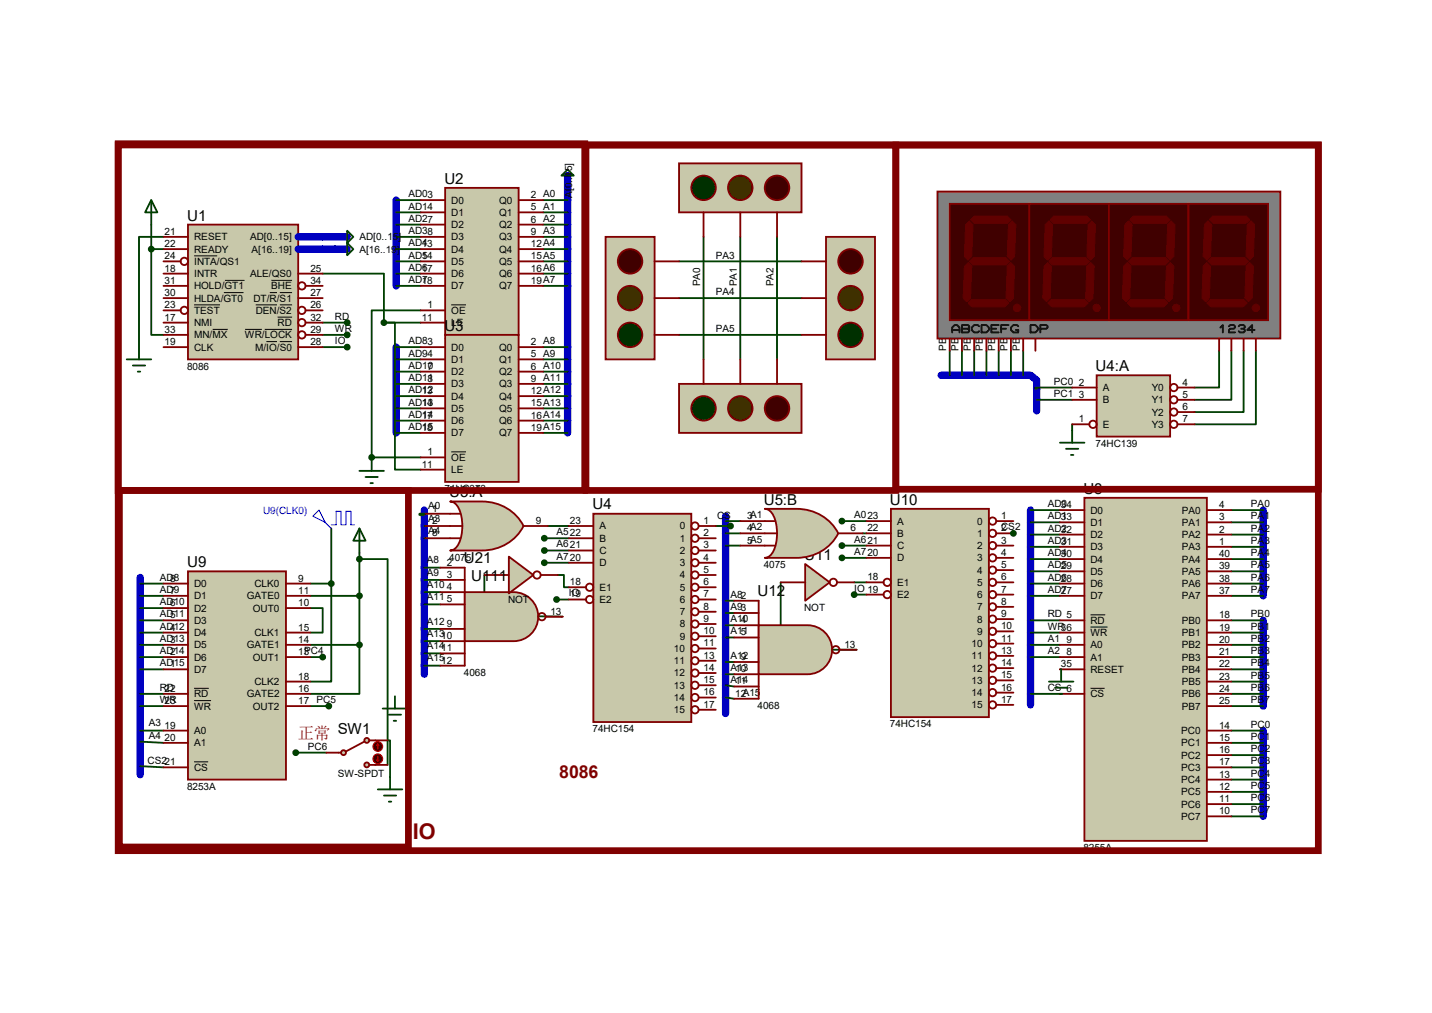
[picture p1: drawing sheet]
<svg xmlns="http://www.w3.org/2000/svg" width="297mm" height="210mm" viewBox="0 0 297 210" stroke-linecap="round" stroke-linejoin="round" font-family="sans-serif">
<g fill="none" stroke="#0000c0" stroke-width="1.5">
<path d="M117.7 38.9v50.8M66.9 51.6h2.6M66.9 49.1h2.6M82.2 41.5v17.8M82.2 72v17.7M195.2 77.8h18.5l1.3 1v6.4M29.1 119.7v40.9M88 105.7v34.1M150.5 107v40.9M213.7 105.7v40.4M262 105.7v17.8M262 128.6v17.8"/>
<path d="M262 151.5v17.7"/>
</g>
<g fill="none" stroke="#004000" stroke-width=".38">
<path d="M31.4 51.6v17.8h2.5M31.4 51.6h2.5M31.4 46.6v5M33.9 49.1h-5.1v22.9M66.9 56.7h12.7v10.2M82.2 51.6h5M82.2 59.3h5M82.2 41.5h5M82.2 44h5M82.2 46.6h5M82.2 49.1h5M82.2 54.2h5"/>
<path d="M82.2 56.7h5M112.6 51.6h5.1M112.6 59.3h5.1M112.6 41.5h5.1M112.6 44h5.1M112.6 46.6h5.1M112.6 49.1h5.1M112.6 54.2h5.1M112.6 56.7h5.1M140.8 54.2h25.4M145.9 49.1v25.4M153.5 49.1v25.4"/>
<path d="M161.2 49.1v25.4M66.9 72h5.1M66.9 66.9h5.1M66.9 69.4h5.1M79.6 66.9h2.3v30.5h5.3M79.6 66.9h7.6M82.2 72h5M82.2 74.5h5M82.2 77h5M82.2 79.6h5M87.2 64.3h-10.1v30.5M112.6 72h5.1"/>
<path d="M112.6 74.5h5.1M112.6 77h5.1M112.6 79.6h5.1M140.8 69.4h25.4M140.8 61.8h25.4M252.9 72.7v7.6h-5.1M255.4 72.7v10.2h-7.6M257.9 72.7v12.7h-10.1M260.5 72.7v15.3h-12.7M77.1 94.8v.3M77.1 94.8h10.1M82.2 89.7h5"/>
<path d="M82.2 82.1h5M82.2 84.7h5M82.2 87.2h5M112.6 89.7h5.1M112.6 82.1h5.1M112.6 84.7h5.1M112.6 87.2h5.1M222.4 88v1.2M112.9 116.7h5.1M112.9 114.1h5.1M112.9 111.6h5.1M113.7 109.1h4.3"/>
<path d="M174.6 113.1h5.1M174.6 115.7h5.1M255.4 105.7h6.6M255.4 118.4h6.6M255.4 115.9h6.6M255.4 113.4h6.6M255.4 110.8h6.6M255.4 108.3h6.6M115.4 124.3h2.6M161.9 120.7v14h15.8M177.2 120.7h2.5M177.2 123.3h2.5"/>
<path d="M219.8 138.8h.3M255.4 138.8h6.6M255.4 128.6h6.6M255.4 131.1h6.6M255.4 133.7h6.6M255.4 136.2h6.6M255.4 123.5h6.6M255.4 121h6.6M255.4 146.4h6.6M255.4 141.3h6.6M255.4 143.8h6.6M255.4 151.5h6.6"/>
<path d="M255.4 154h6.6M255.4 156.5h6.6M255.4 159.1h6.6M255.4 169.2h6.6M255.4 161.6h6.6M255.4 164.2h6.6M255.4 166.7h6.6"/>
</g>
<circle cx="210.2" cy="110.6" r=".19" fill="#004000"/>
<g fill="none" stroke="#004000" stroke-width=".38">
<path d="M197 72.7v5.1M199.5 72.7v5.1M202.1 72.7v5.1M204.6 72.7v5.1M207.1 72.7v5.1M209.7 72.7v5.1M212.2 72.7v5.1M215 82.9h7.4M222.4 80.3h-7.6v.3h.2M68.7 109.6v11.4M74.5 115.9h5.9v42.7M74.5 114.6v19.1"/>
<path d="M88 117.7h3.3M88 111.6h.3M88 109.1h.3M88.3 106.5h-1.3v.3h1M100.5 119.2v8.4l16.2 .2M115.7 119.2h1.3v2.6h1M148.5 109.1h3M150.5 110.6h3M150.5 108h3M150.5 113.1h3M174.6 108h5.1M178.9 110.6h.8"/>
<path d="M213.7 118.4h6.1M213.7 115.9h6.1M213.7 113.4h6.1M213.7 110.8h6.1M213.7 108.3h6.1M213.7 105.7h6.1M29.1 136.2h4.8M29.1 133.7h4.8M29.1 131.1h4.8M29.1 128.6h4.8M29.1 123.5h4.8M29.1 121h4.8"/>
<path d="M29.1 126.1h4.8M29.1 138.8h4.8M64.4 126.1h2.5v5h-2.5M64.4 136.2h2.5M64.4 133.7h10.1M64.4 123.5h10.1M64.4 121h4.3M68.7 121v20.3h-4.3M74.5 133.7v10.1h-10.1M88 138h3.3M88 135.5h3.3M88 132.9h3.3"/>
<path d="M88 130.4h3.3M88 125.3h3.3M88 122.8h3.3M88 120.2h3.3M150.5 139.8h1.8M150.5 137.2h1.8M150.5 132.2h1.8M150.5 129.6h1.8M150.5 127.1h1.8M150.5 124.5h1.8M213.7 136.2h6.1M213.7 133.7h6.1"/>
<path d="M213.7 131.1h6.1M213.7 128.6h6.1M213.7 123.5h6.1M213.7 121h6.1M29.1 143.8h4.8M29.1 146.4h4.8M29.1 151.5h4.8M29.1 153.8l4.8 .2M29.1 158.8l4.8 .3M61.3 156h6.4M64.4 146.4h3.8M80.4 153.5h.5v7.6"/>
<path d="M150.5 144.6l1.8 .3M150.5 142.1l1.8 .2M213.7 143.8h6.1"/>
</g>
<path d="M39 46.6h22.8v27.9h-22.8z" fill="#c8c8aa" stroke="#800000" stroke-width=".38"/>
<path d="M61.8 49.1h5.1M61.8 51.6h5.1M69.5 49.1h2.5M69.5 51.6h2.5" fill="none" stroke="#0000c0" stroke-width="1.5"/>
<g fill="none" stroke="#800000" stroke-width=".38">
<path d="M33.9 51.6h5.1M33.9 56.7h5.1M33.9 49.1h5.1M33.9 59.3h5.1M33.9 54.2h3.6M61.8 56.7h5.1M63.4 59.3h3.5M33.9 66.9h5.1M33.9 72h5.1M33.9 69.4h5.1M33.9 61.8h5.1M33.9 64.3h3.6"/>
<path d="M61.8 72h5.1M61.8 61.8h5.1M63.4 66.9h3.5M63.4 69.4h3.5M63.4 64.3h3.5"/>
<circle cx="38.2" cy="54.2" r=".76"/>
<circle cx="62.6" cy="59.3" r=".76"/>
<circle cx="38.2" cy="64.3" r=".76"/>
<circle cx="62.6" cy="66.9" r=".76"/>
<circle cx="62.6" cy="64.3" r=".76"/>
<circle cx="62.6" cy="69.4" r=".76"/>
</g>
<g fill="none" stroke="#000" stroke-width=".21">
<path d="M40.3 53h4.7M46.7 58.1h4M56.3 58.1h4.3M40.3 63.2h5.3M44.1 68.3h3.1M46.4 60.7h4.1M50.8 68.3h3.5M53 63.2h4.4M54.9 68.3h5.7M55.2 70.8h2.2M56 60.7h1.4M57.6 65.7h3"/>
<path d="M58 60.7h2.6M58 70.8h2.6M58 63.2h2.6"/>
</g>
<path d="M31.4 41.5l1.2 2.5h-2.5zM31.4 41.5v5.1M72 47.8l1.3 1.3-1.3 1.3zM72 50.4l1.3 1.2-1.3 1.3zM26.3 74.5h5.1M27.6 75.8h2.5M28.6 77h.5M28.8 72v2.5" fill="none" stroke="#004000" stroke-width=".38"/>
<circle cx="31.4" cy="51.6" r=".51" fill="#004000" stroke="#004000" stroke-width=".38"/>
<path d="M92.3 38.9h15.3v30.5h-15.3z" fill="#c8c8aa" stroke="#800000" stroke-width=".38"/>
<g fill="none" stroke="#800000" stroke-width=".38">
<path d="M87.2 41.5h5.1M87.2 44h5.1M87.2 46.6h5.1M87.2 49.1h5.1M87.2 51.6h5.1M87.2 54.2h5.1M87.2 56.7h5.1M87.2 59.3h5.1M107.6 41.5h5M107.6 44h5M107.6 46.6h5M107.6 49.1h5"/>
<path d="M107.6 51.6h5M107.6 54.2h5M107.6 56.7h5M107.6 59.3h5M87.2 64.3h5.1M87.2 66.9h5.1"/>
</g>
<path d="M93.6 63.2h3" fill="none" stroke="#000" stroke-width=".21"/>
<path d="M92.3 69.4h15.3v30.5h-15.3z" fill="#c8c8aa" stroke="#800000" stroke-width=".38"/>
<g fill="none" stroke="#800000" stroke-width=".38">
<path d="M87.2 72h5.1M87.2 74.5h5.1M87.2 77h5.1M87.2 79.6h5.1M107.6 72h5M107.6 74.5h5M107.6 77h5M107.6 79.6h5M87.2 82.1h5.1M87.2 84.7h5.1M87.2 87.2h5.1M87.2 89.7h5.1"/>
<path d="M87.2 94.8h5.1M87.2 97.4h5.1M107.6 82.1h5M107.6 84.7h5M107.6 87.2h5M107.6 89.7h5"/>
</g>
<path d="M93.6 93.7h3" fill="none" stroke="#000" stroke-width=".21"/>
<g fill="#004000" stroke="#004000" stroke-width=".38">
<circle cx="79.6" cy="66.9" r=".51"/>
<circle cx="77.1" cy="94.8" r=".51"/>
</g>
<path d="M117.7 35.1l1.3 1.3h-2.5zM74.5 97.6h5.1M75.8 98.9h2.6M77.1 95.1v2.5M76.8 100.2h.5" fill="none" stroke="#004000" stroke-width=".38"/>
<path d="M117.7 36.4v2.5" fill="none" stroke="#0000c0" stroke-width="1.5"/>
<path d="M123.1 106.5h20.3v43.2h-20.3z" fill="#c8c8aa" stroke="#800000" stroke-width=".38"/>
<g fill="none" stroke="#800000" stroke-width=".38">
<path d="M118 109.1h5.1M118 111.6h5.1M118 114.1h5.1M118 116.7h5.1M144.9 109.1h3.6M144.9 111.6h3.6M144.9 114.1h3.6M144.9 116.7h3.6M144.9 119.2h3.6M118 121.8h3.5M118 124.3h3.5M144.9 121.8h3.6"/>
<path d="M144.9 124.3h3.6M144.9 126.8h3.6M144.9 129.4h3.6M144.9 131.9h3.6M144.9 134.5h3.6M144.9 137h3.6M144.9 139.5h3.6M144.9 142.1h3.6M144.9 144.6h3.6M144.9 147.2h3.6"/>
<circle cx="144.1" cy="116.7" r=".76"/>
<circle cx="144.1" cy="111.6" r=".76"/>
<circle cx="144.1" cy="109.1" r=".76"/>
<circle cx="144.1" cy="119.2" r=".76"/>
<circle cx="144.1" cy="114.1" r=".76"/>
<circle cx="122.3" cy="121.8" r=".76"/>
<circle cx="122.3" cy="124.3" r=".76"/>
<circle cx="144.1" cy="121.8" r=".76"/>
<circle cx="144.1" cy="139.5" r=".76"/>
<circle cx="144.1" cy="126.8" r=".76"/>
<circle cx="144.1" cy="131.9" r=".76"/>
<circle cx="144.1" cy="134.5" r=".76"/>
<circle cx="144.1" cy="124.3" r=".76"/>
<circle cx="144.1" cy="129.4" r=".76"/>
<circle cx="144.1" cy="137" r=".76"/>
<circle cx="144.1" cy="144.6" r=".76"/>
<circle cx="144.1" cy="147.2" r=".76"/>
<circle cx="144.1" cy="142.1" r=".76"/>
</g>
<path d="M93.3 104h6.6a9.5 9.5 0 0 1 8.7 5.1 9.5 9.5 0 0 1-8.7 5h-6.6a2.51 2.51 0 0 0 2.2-2.2 9.1 9.1 0 0 0-.7-7.1l-.9-.7z" fill="#c8c8aa" stroke="#800000" stroke-width=".38"/>
<path d="M88.3 106.5h7.1M88.3 109.1h7.6M88.3 111.6h7.1M96.4 117.7v20.3M108.6 109.1h5.1" fill="none" stroke="#800000" stroke-width=".38"/>
<path d="M96.4 122.8h10.2a5.1 5.1 0 0 1 5 5 5.1 5.1 0 0 1-5 5.1h-10.2z" fill="#c8c8aa" stroke="#800000" stroke-width=".38"/>
<g fill="none" stroke="#800000" stroke-width=".38">
<path d="M91.3 117.7h5.1M91.3 120.2h5.1M91.3 122.8h5.1M91.3 125.3h5.1M91.3 130.4h5.1M91.3 132.9h5.1M91.3 135.5h5.1M91.3 138h5.1M113.2 127.8h3.5"/>
<circle cx="112.4" cy="127.8" r=".76"/>
</g>
<g fill="#004000" stroke="#004000" stroke-width=".38">
<circle cx="115.4" cy="124.3" r=".51"/>
<circle cx="112.9" cy="116.7" r=".51"/>
<circle cx="112.9" cy="114.1" r=".51"/>
<circle cx="112.9" cy="111.6" r=".51"/>
<circle cx="72" cy="66.9" r=".51"/>
<circle cx="72" cy="69.4" r=".51"/>
<circle cx="72" cy="72" r=".51"/>
</g>
<path d="M224.9 103.2h25.4v71.1h-25.4z" fill="#c8c8aa" stroke="#800000" stroke-width=".38"/>
<g fill="none" stroke="#800000" stroke-width=".38">
<path d="M219.8 105.7h5.1M219.8 108.3h5.1M219.8 110.8h5.1M219.8 113.4h5.1M219.8 115.9h5.1M219.8 118.4h5.1M250.3 105.7h5.1M250.3 108.3h5.1M250.3 110.8h5.1M250.3 113.4h5.1M250.3 115.9h5.1M250.3 118.4h5.1"/>
<path d="M219.8 121h5.1M219.8 123.5h5.1M219.8 128.6h5.1M219.8 131.1h5.1M219.8 133.7h5.1M219.8 136.2h5.1M219.8 138.8h5.1M250.3 121h5.1M250.3 123.5h5.1M250.3 128.6h5.1M250.3 131.1h5.1M250.3 133.7h5.1"/>
<path d="M250.3 136.2h5.1M250.3 138.8h5.1M219.8 143.8h5.1M250.3 143.8h5.1M250.3 141.3h5.1M250.3 146.4h5.1M250.3 151.5h5.1M250.3 154h5.1M250.3 156.5h5.1M250.3 159.1h5.1M250.3 161.6h5.1M250.3 164.2h5.1"/>
<path d="M250.3 166.7h5.1M250.3 169.2h5.1"/>
</g>
<path d="M226.2 127.5h3M226.2 130h3.5M226.2 142.7h2.9" fill="none" stroke="#000" stroke-width=".21"/>
<path d="M220.1 138.8v2.5M217.6 141.3h5M218.8 142.6h2.6M219.8 143.8h.5" fill="none" stroke="#004000" stroke-width=".38"/>
<path d="M171.3 49.1h10.2v25.4h-10.2z" fill="#c8c8aa" stroke="#800000" stroke-width=".38"/>
<circle cx="176.4" cy="54.2" r="2.54" fill="#400000" stroke="#800000" stroke-width=".38"/>
<circle cx="176.4" cy="69.4" r="2.54" fill="#003000" stroke="#800000" stroke-width=".38"/>
<circle cx="176.4" cy="61.8" r="2.54" fill="#403000" stroke="#800000" stroke-width=".38"/>
<path d="M166.2 54.2h5.1M166.2 61.8h5.1M166.2 69.4h5.1" fill="none" stroke="#800000" stroke-width=".38"/>
<path d="M125.6 49.1h10.2v25.4h-10.2z" fill="#c8c8aa" stroke="#800000" stroke-width=".38"/>
<circle cx="130.7" cy="54.2" r="2.54" fill="#400000" stroke="#800000" stroke-width=".38"/>
<circle cx="130.7" cy="69.4" r="2.54" fill="#003000" stroke="#800000" stroke-width=".38"/>
<circle cx="130.7" cy="61.8" r="2.54" fill="#403000" stroke="#800000" stroke-width=".38"/>
<path d="M135.8 54.2h5M135.8 61.8h5M135.8 69.4h5" fill="none" stroke="#800000" stroke-width=".38"/>
<path d="M140.8 33.9h25.4v10.1h-25.4z" fill="#c8c8aa" stroke="#800000" stroke-width=".38"/>
<circle cx="161.2" cy="38.9" r="2.54" fill="#400000" stroke="#800000" stroke-width=".38"/>
<circle cx="145.9" cy="38.9" r="2.54" fill="#003000" stroke="#800000" stroke-width=".38"/>
<circle cx="153.5" cy="38.9" r="2.54" fill="#403000" stroke="#800000" stroke-width=".38"/>
<path d="M145.9 44v5.1M153.5 44v5.1M161.2 44v5.1" fill="none" stroke="#800000" stroke-width=".38"/>
<path d="M140.8 79.6h25.4v10.1h-25.4z" fill="#c8c8aa" stroke="#800000" stroke-width=".38"/>
<circle cx="161.2" cy="84.7" r="2.54" fill="#400000" stroke="#800000" stroke-width=".38"/>
<circle cx="145.9" cy="84.7" r="2.54" fill="#003000" stroke="#800000" stroke-width=".38"/>
<circle cx="153.5" cy="84.7" r="2.54" fill="#403000" stroke="#800000" stroke-width=".38"/>
<path d="M145.9 74.5v5.1M153.5 74.5v5.1M161.2 74.5v5.1" fill="none" stroke="#800000" stroke-width=".38"/>
<path d="M194.4 39.7h71.2v30.5h-71.2z" fill="#808080" stroke="#800000" stroke-width=".38"/>
<path d="M197 42.2h16.5v24.2h-16.5z" fill="#400000" stroke="#800000" stroke-width=".38"/>
<g fill="#600000" stroke="#600000" stroke-width=".21">
<path d="M202.1 44.8h6.8l.8 .8-.8 .7h-6.8l-.8-.7z"/>
<path d="M209.9 45.8l.8 .8-.3 6.6-.7 .7-.8-.7 .3-6.6z"/>
<path d="M201.8 53.4h6.9l.7 .8-.7 .7h-6.9l-.8-.7z"/>
<path d="M200.3 46.6l.7-.8 .8 .8-.3 6.6-.7 .7-.8-.7z"/>
<path d="M208.9 55.2l.8-.8 .7 .8-.2 6.6-.8 .8-.7-.8z"/>
<path d="M200.8 62.8l.7-.7h6.9l.8 .7-.8 .8h-6.9z"/>
<path d="M200 55.2l.8-.8 .7 .8-.2 6.6-.8 .8-.7-.8z"/>
</g>
<path d="M213.5 42.2h16.5v24.2h-16.5z" fill="#400000" stroke="#800000" stroke-width=".38"/>
<g fill="#600000" stroke="#600000" stroke-width=".21">
<path d="M217.8 45.6l.8-.8h6.8l.8 .8-.8 .7h-6.8z"/>
<path d="M225.7 46.6l.7-.8 .8 .8-.3 6.6-.7 .7-.8-.7z"/>
<path d="M217.6 54.2l.7-.8h6.9l.7 .8-.7 .7h-6.9z"/>
<path d="M216.8 46.6l.8-.8 .7 .8-.2 6.6-.8 .7-.8-.7z"/>
<path d="M225.4 55.2l.8-.8 .7 .8-.2 6.6-.8 .8-.7-.8z"/>
<path d="M218.1 62.1h6.8l.8 .7-.8 .8h-6.8l-.8-.8z"/>
<path d="M216.5 55.2l.8-.8 .8 .8-.3 6.6-.8 .8-.7-.8z"/>
<circle cx="210.9" cy="63.8" r=".76"/>
<circle cx="227.5" cy="63.8" r=".76"/>
</g>
<path d="M230 42.2h16.5v24.2h-16.5z" fill="#400000" stroke="#800000" stroke-width=".38"/>
<g fill="#600000" stroke="#600000" stroke-width=".21">
<path d="M234.3 45.6l.8-.8h6.8l.8 .8-.8 .7h-6.8z"/>
<path d="M242.2 46.6l.8-.8 .7 .8-.2 6.6-.8 .7-.8-.7z"/>
<path d="M234.1 54.2l.7-.8h6.9l.7 .8-.7 .7h-6.9z"/>
<path d="M233.3 46.6l.8-.8 .7 .8-.2 6.6-.8 .7-.8-.7z"/>
<path d="M241.9 55.2l.8-.8 .8 .8-.3 6.6-.8 .8-.7-.8z"/>
<path d="M233.8 62.8l.8-.7h6.8l.8 .7-.8 .8h-6.8z"/>
<path d="M233 55.2l.8-.8 .8 .8-.3 6.6-.7 .8-.8-.8z"/>
<circle cx="244" cy="63.8" r=".76"/>
</g>
<path d="M246.5 42.2h16.5v24.2h-16.5z" fill="#400000" stroke="#800000" stroke-width=".38"/>
<g fill="#600000" stroke="#600000" stroke-width=".21">
<path d="M250.8 45.6l.8-.8h6.8l.8 .8-.8 .7h-6.8z"/>
<path d="M258.7 46.6l.8-.8 .7 .8-.2 6.6-.8 .7-.8-.7z"/>
<path d="M250.6 54.2l.7-.8h6.9l.8 .8-.8 .7h-6.9z"/>
<path d="M249.8 46.6l.8-.8 .7 .8-.2 6.6-.8 .7-.7-.7z"/>
<path d="M259.2 54.4l.8 .8-.3 6.6-.7 .8-.8-.8 .2-6.6z"/>
<path d="M251.1 62.1h6.8l.8 .7-.8 .8h-6.8l-.8-.8z"/>
<path d="M249.6 55.2l.7-.8 .8 .8-.3 6.6-.7 .8-.8-.8z"/>
<circle cx="260.5" cy="63.8" r=".76"/>
</g>
<g fill="none" stroke="#000" stroke-width=".38">
<path d="M197.5 68.9v-1l.5-.5h.5l.5 .5v1M197.5 68.4h1.5M199.5 67.4h1.3l.2 .2v.3l-.2 .3 .2 .2v.3l-.2 .2h-1.3zM199.5 68.2h1.3M203.1 67.6l-.3-.2h-.7l-.6 .5v.5l.6 .5h.7l.3-.2M203.6 67.4h1l.5 .5v.5l-.5 .5h-1zM205.6 68.2h1M207.1 67.4h-1.5v1.5h1.5M207.6 68.2h1.1M209.2 67.4h-1.6v1.5M211.2 67.6l-.3-.2h-.7l-.5 .5v.5l.5 .5h1v-.5h-.5M213.7 67.4h1.1l.5 .5v.5l-.5 .5h-1.1z"/>
<path d="M215.8 68.2h1.2l.3-.3v-.3l-.3-.2h-1.2v1.5M253.1 67.9l.5-.5v1.5M254.9 67.6l.2-.2h.8l.3 .2v.3l-.3 .3h-.8l-.2 .2v.5h1.3M256.9 67.6l.3-.2h.7l.3 .2v.3l-.3 .3 .3 .2v.3l-.3 .2h-.7l-.3-.2M257.4 68.2h.5M260.2 68.4h-1.5l1-1v1.5"/>
</g>
<path d="M197 70.2v2.5M199.5 70.2v2.5M202.1 70.2v2.5M204.6 70.2v2.5M207.1 70.2v2.5M209.7 70.2v2.5M212.2 70.2v2.5M214.8 70.2v2.5M252.9 70.2v2.5M255.4 70.2v2.5M257.9 70.2v2.5M260.5 70.2v2.5" fill="none" stroke="#800000" stroke-width=".38"/>
<path d="M227.5 77.8h15.2v12.7h-15.2z" fill="#c8c8aa" stroke="#800000" stroke-width=".38"/>
<g fill="none" stroke="#800000" stroke-width=".38">
<path d="M222.4 80.3h5.1M222.4 82.9h5.1M222.4 88h3.5M244.2 80.3h3.6M244.2 82.9h3.6M244.2 85.4h3.6M244.2 88h3.6"/>
<circle cx="226.7" cy="88" r=".76"/>
<circle cx="243.5" cy="80.3" r=".76"/>
<circle cx="243.5" cy="82.9" r=".76"/>
<circle cx="243.5" cy="85.4" r=".76"/>
<circle cx="243.5" cy="88" r=".76"/>
</g>
<path d="M219.8 91.8h5.1M221.1 93h2.5M222.1 94.3h.5M222.4 89.2v2.6" fill="none" stroke="#004000" stroke-width=".38"/>
<path d="M184.8 105.5h20.3v43.2h-20.3z" fill="#c8c8aa" stroke="#800000" stroke-width=".38"/>
<g fill="none" stroke="#800000" stroke-width=".38">
<path d="M179.7 108h5.1M179.7 110.6h5.1M179.7 113.1h5.1M179.7 115.7h5.1M206.6 108h3.6M206.6 110.6h3.6M206.6 113.1h3.6M206.6 115.7h3.6M206.6 118.2h3.6M179.7 120.7h3.6M179.7 123.3h3.6M206.6 120.7h3.6"/>
<path d="M206.6 123.3h3.6M206.6 125.8h3.6M206.6 128.4h3.6M206.6 130.9h3.6M206.6 133.4h3.6M206.6 136h3.6M206.6 138.5h3.6M206.6 141.1h3.6M206.6 143.6h3.6M206.6 146.1h3.6"/>
<circle cx="205.9" cy="115.7" r=".76"/>
<circle cx="205.9" cy="113.1" r=".76"/>
<circle cx="205.9" cy="110.6" r=".76"/>
<circle cx="205.9" cy="118.2" r=".76"/>
<circle cx="205.9" cy="108" r=".76"/>
<circle cx="184" cy="123.3" r=".76"/>
<circle cx="184" cy="120.7" r=".76"/>
<circle cx="205.9" cy="123.3" r=".76"/>
<circle cx="205.9" cy="120.7" r=".76"/>
<circle cx="205.9" cy="125.8" r=".76"/>
<circle cx="205.9" cy="128.4" r=".76"/>
<circle cx="205.9" cy="138.5" r=".76"/>
<circle cx="205.9" cy="133.4" r=".76"/>
<circle cx="205.9" cy="136" r=".76"/>
<circle cx="205.9" cy="130.9" r=".76"/>
<circle cx="205.9" cy="143.6" r=".76"/>
<circle cx="205.9" cy="146.1" r=".76"/>
<circle cx="205.9" cy="141.1" r=".76"/>
</g>
<path d="M167 116.9l5.1 3.8-5.1 3.8z" fill="#c8c8aa" stroke="#800000" stroke-width=".38"/>
<g fill="none" stroke="#800000" stroke-width=".38">
<path d="M157.4 124.5v20.4M161.9 120.7h5.1M173.6 120.7h3.6"/>
<circle cx="172.8" cy="120.7" r=".76"/>
</g>
<path d="M157.4 129.6h10.1a5.1 5.1 0 0 1 5.1 5.1 5.1 5.1 0 0 1-5.1 5.1h-10.1z" fill="#c8c8aa" stroke="#800000" stroke-width=".38"/>
<g fill="none" stroke="#800000" stroke-width=".38">
<path d="M152.3 124.5h5.1M152.3 127.1h5.1M152.3 129.6h5.1M152.3 132.2h5.1M152.3 137.2h5.1M152.3 139.8h5.1M174.1 134.7h3.6M152.3 142.3h5.1M152.3 144.9h5.1"/>
<circle cx="173.4" cy="134.7" r=".76"/>
</g>
<g fill="#004000" stroke="#004000" stroke-width=".38">
<circle cx="177.2" cy="123.3" r=".51"/>
<circle cx="174.6" cy="113.1" r=".51"/>
<circle cx="174.6" cy="115.7" r=".51"/>
<circle cx="210.2" cy="110.6" r=".51"/>
</g>
<path d="M158.6 105.5h6.6a9.5 9.5 0 0 1 8.7 5.1 9.5 9.5 0 0 1-8.7 5.1h-6.6a2.51 2.51 0 0 0 2.2-2.3 9.1 9.1 0 0 0-.7-7l-.9-.8z" fill="#c8c8aa" stroke="#800000" stroke-width=".38"/>
<path d="M153.5 108h7.2M153.5 110.6h7.7M153.5 113.1h7.2M173.9 110.6h5" fill="none" stroke="#800000" stroke-width=".38"/>
<circle cx="174.6" cy="108" r=".51" fill="#004000" stroke="#004000" stroke-width=".38"/>
<path d="M24.5 30.1h248.9v146.3h-248.9z" fill="none" stroke="#800000" stroke-width="1.4"/>
<path d="M79.4 146.9h5.1M80.6 148.2h2.6M81.7 149.4h.5M81.9 144.4v2.5" fill="none" stroke="#004000" stroke-width=".38"/>
<path d="M105.5 115.4l5.1 3.8-5.1 3.8z" fill="#c8c8aa" stroke="#800000" stroke-width=".38"/>
<g fill="none" stroke="#800000" stroke-width=".38">
<path d="M100.5 119.2h5M112.1 119.2h3.6"/>
<circle cx="111.4" cy="119.2" r=".76"/>
</g>
<circle cx="151.5" cy="109.1" r=".51" fill="#004000" stroke="#004000" stroke-width=".38"/>
<path d="M24.5 29.8h96.8v71.9h-96.8zM121.5 30.1h64.3v71.6h-64.3zM185.8 30.1h87.6v71.3h-87.6zM24.8 101.7h59.9v73.9h-59.9z" fill="none" stroke="#800000" stroke-width="1.4"/>
<path d="M39 118.4h20.3v43.2h-20.3z" fill="#c8c8aa" stroke="#800000" stroke-width=".38"/>
<g fill="none" stroke="#800000" stroke-width=".38">
<path d="M33.9 121h5.1M33.9 123.5h5.1M33.9 126.1h5.1M33.9 128.6h5.1M33.9 131.1h5.1M33.9 133.7h5.1M33.9 136.2h5.1M33.9 138.8h5.1M59.3 121h5.1M59.3 123.5h5.1M59.3 126.1h5.1M59.3 131.1h5.1"/>
<path d="M59.3 133.7h5.1M59.3 136.2h5.1M33.9 143.8h5.1M33.9 146.4h5.1M33.9 151.5h5.1M33.9 154h5.1M33.9 159.1h5.1M59.3 143.8h5.1M59.3 146.4h5.1M59.3 141.3h5.1"/>
</g>
<path d="M40.3 142.7h3M40.3 145.2h3.5M40.3 157.9h2.9" fill="none" stroke="#000" stroke-width=".21"/>
<path d="M66.2 105.7l1.2 2.6-2.5-1.3zM67.4 108.3l1.3 1.3M68.7 108.8h1v-2.8h1v2.8h1.1v-2.8h1v2.8h.7" fill="none" stroke="#0000c0" stroke-width=".21"/>
<path d="M74.5 109.6l1.3 2.5h-2.5zM74.5 109.6v5" fill="none" stroke="#004000" stroke-width=".38"/>
<g fill="#004000" stroke="#004000" stroke-width=".38">
<circle cx="74.5" cy="123.5" r=".51"/>
<circle cx="66.9" cy="136.2" r=".51"/>
<circle cx="74.5" cy="133.7" r=".51"/>
<circle cx="68.2" cy="146.4" r=".51"/>
</g>
<circle cx="71.2" cy="156" r=".51" fill="#c8c8aa" stroke="#800000" stroke-width=".38"/>
<path d="M70.2 156h.5" fill="none" stroke="#800000" stroke-width=".38"/>
<circle cx="76.1" cy="153.5" r=".51" fill="#c8c8aa" stroke="#800000" stroke-width=".38"/>
<path d="M75.6 153.8l-3.8 2M76.6 153.5h1.3" fill="none" stroke="#800000" stroke-width=".38"/>
<circle cx="76.1" cy="158.6" r=".51" fill="#c8c8aa" stroke="#800000" stroke-width=".38"/>
<path d="M67.7 156h2.5M76.6 158.6h3.8M77.9 153.5h2.5" fill="none" stroke="#800000" stroke-width=".38"/>
<circle cx="78.4" cy="157.3" r="1.02" fill="#400000" stroke="#f00" stroke-width=".21"/>
<path d="M78.1 157.6l.3 .2M78.4 156.8v1M78.6 157.6l-.2 .2" fill="none" stroke="#f00" stroke-width=".21"/>
<circle cx="78.4" cy="154.8" r="1.02" fill="#400000" stroke="#f00" stroke-width=".21"/>
<path d="M78.4 154.3l-.3 .2M78.4 154.3l.2 .2M78.4 154.3v1" fill="none" stroke="#f00" stroke-width=".21"/>
<g fill="#004000" stroke="#004000" stroke-width=".38">
<circle cx="74.5" cy="115.9" r=".51"/>
<circle cx="61.3" cy="156" r=".51"/>
<circle cx="68.7" cy="121" r=".51"/>
</g>
<path d="M78.4 163.7h5M79.6 164.9h2.6M80.6 166.2h.6M80.9 161.1v2.6" fill="none" stroke="#004000" stroke-width=".38"/>
<text font-size="4.5" fill="#800000" x="85.6" y="174">IO</text>
<text font-size="3.7" fill="#800000" x="116" y="161.3">8086</text>
<text font-size="3.5" fill="#800000" x="61.7" y="153.2">正常</text>
<g font-size="3.1">
<text x="92.2" y="38.1">U2</text>
<text x="38.8" y="45.7">U1</text>
<text x="92.2" y="68.6">U3</text>
<text x="227.2" y="77">U4:A</text>
<text x="93.2" y="103.1">U5:A</text>
<text x="122.9" y="105.6">U4</text>
<text x="158.4" y="104.6">U5:B</text>
<text x="184.6" y="104.6">U10</text>
<text x="224.7" y="102.4">U8</text>
<text x="38.8" y="117.6">U9</text>
<text x="96.2" y="116.8">U21</text>
<text x="166.8" y="116">U11</text>
<text x="97.7" y="120.4">U111</text>
<text x="157.1" y="123.7">U12</text>
<text x="70.1" y="152.1">SW1</text>
</g>
<g font-size="2.1">
<text x="84.7" y="40.9">AD03</text>
<text x="110.1" y="41.1">2 A0</text>
<text x="118.7" y="41" transform="rotate(-90 118.7 41)">A[0..15]</text>
<text x="84.7" y="43.4">AD14</text>
<text x="84.7" y="46">AD27</text>
<text x="93.6" y="42.2">D0</text>
<text x="93.6" y="44.7">D1</text>
<text x="93.6" y="47.3">D2</text>
<text x="103.5" y="42.2">Q0</text>
<text x="103.5" y="44.7">Q1</text>
<text x="103.5" y="47.3">Q2</text>
<text x="110.1" y="43.6">5 A1</text>
<text x="110.1" y="46.1">6 A2</text>
<text x="34.1" y="51.2">22</text>
<text x="34.1" y="48.7">21</text>
<text x="34.1" y="53.8">24</text>
<text x="40.3" y="52.4">READY</text>
<text x="40.3" y="49.8">RESET</text>
<text x="51.9" y="49.8">AD[0..15]</text>
<text x="52.2" y="52.4">A[16..19]</text>
<text x="74.5" y="49.8">AD[0..15]</text>
<text x="74.5" y="52.4">A[16..19]</text>
<text x="84.7" y="48.5">AD38</text>
<text x="84.7" y="51.1">AD4</text>
<text x="84.7" y="53.6">AD5</text>
<text x="87.5" y="51.2">13</text>
<text x="87.5" y="53.8">14</text>
<text x="93.6" y="49.8">D3</text>
<text x="93.6" y="52.4">D4</text>
<text x="103.5" y="49.8">Q3</text>
<text x="103.5" y="52.4">Q4</text>
<text x="110.1" y="48.7">9 A3</text>
<text x="110.1" y="51.2">12A4</text>
<text x="110.1" y="53.8">15A5</text>
<text x="148.5" y="53.6">PA3</text>
<text x="34.1" y="56.3">18</text>
<text x="34.1" y="58.8">31</text>
<text x="40.3" y="57.4">INTR</text>
<text x="40.3" y="60">HOLD/GT1</text>
<text x="40.3" y="54.9">INTA/QS1</text>
<text x="51.9" y="57.4">ALE/QS0</text>
<text x="56.3" y="60">BHE</text>
<text x="64.4" y="56.3">25</text>
<text x="64.4" y="58.8">34</text>
<text x="84.7" y="58.7">AD7</text>
<text x="84.7" y="56.1">AD6</text>
<text x="87.5" y="56.3">17</text>
<text x="87.5" y="58.8">18</text>
<text x="93.6" y="54.9">D5</text>
<text x="93.6" y="57.4">D6</text>
<text x="93.6" y="60">D7</text>
<text x="103.5" y="54.9">Q5</text>
<text x="103.5" y="57.4">Q6</text>
<text x="103.5" y="60">Q7</text>
<text x="110.1" y="56.3">16A6</text>
<text x="110.1" y="58.8">19A7</text>
<text x="145.2" y="59.3" transform="rotate(-90 145.2 59.3)">PA0</text>
<text x="152.8" y="59.3" transform="rotate(-90 152.8 59.3)">PA1</text>
<text x="160.4" y="59.3" transform="rotate(-90 160.4 59.3)">PA2</text>
<text x="34.1" y="61.4">30</text>
<text x="34.1" y="63.9">23</text>
<text x="40.3" y="62.5">HLDA/GT0</text>
<text x="40.3" y="65.1">TEST</text>
<text x="52.6" y="62.5">DT/R/S1</text>
<text x="53" y="65.1">DEN/S2</text>
<text x="64.4" y="61.4">27</text>
<text x="64.4" y="63.9">26</text>
<text x="88.6" y="63.9">1</text>
<text x="93.6" y="65.1">OE</text>
<text x="148.5" y="61.2">PA4</text>
<text x="34.1" y="66.5">17</text>
<text x="34.1" y="71.5">19</text>
<text x="34.1" y="69">33</text>
<text x="40.3" y="67.6">NMI</text>
<text x="40.3" y="70.1">MN/MX</text>
<text x="50.8" y="70.1">WR/LOCK</text>
<text x="57.6" y="67.6">RD</text>
<text x="64.4" y="71.5">28</text>
<text x="64.4" y="66.5">32</text>
<text x="64.4" y="69">29</text>
<text x="69.5" y="66.3">RD</text>
<text x="69.5" y="68.8">WR</text>
<text x="69.5" y="71.4">IO</text>
<text x="84.7" y="71.4">AD83</text>
<text x="87.5" y="66.5">11</text>
<text x="92.2" y="71.5">74HC373</text>
<text x="93.6" y="67.6">LE</text>
<text x="110.1" y="71.5">2 A8</text>
<text x="148.5" y="68.8">PA5</text>
<text x="38.8" y="76.6">8086</text>
<text x="40.3" y="72.7">CLK</text>
<text x="52.9" y="72.7">M/IO/S0</text>
<text x="84.7" y="73.9">AD94</text>
<text x="84.7" y="76.5">AD10</text>
<text x="88.6" y="76.6">7</text>
<text x="93.6" y="72.7">D0</text>
<text x="93.6" y="75.2">D1</text>
<text x="93.6" y="77.8">D2</text>
<text x="103.5" y="72.7">Q0</text>
<text x="103.5" y="75.2">Q1</text>
<text x="103.5" y="77.8">Q2</text>
<text x="110.1" y="74.1">5 A9</text>
<text x="110.1" y="76.6">6 A10</text>
<text x="196.3" y="72.7" transform="rotate(-90 196.3 72.7)">PB0</text>
<text x="198.8" y="72.7" transform="rotate(-90 198.8 72.7)">PB1</text>
<text x="201.3" y="72.7" transform="rotate(-90 201.3 72.7)">PB2</text>
<text x="203.9" y="72.7" transform="rotate(-90 203.9 72.7)">PB3</text>
<text x="206.4" y="72.7" transform="rotate(-90 206.4 72.7)">PB4</text>
<text x="209" y="72.7" transform="rotate(-90 209 72.7)">PB5</text>
<text x="211.5" y="72.7" transform="rotate(-90 211.5 72.7)">PB6</text>
<text x="84.7" y="79">AD11</text>
<text x="84.7" y="81.5">AD12</text>
<text x="87.5" y="81.7">13</text>
<text x="88.6" y="79.2">8</text>
<text x="93.6" y="80.3">D3</text>
<text x="93.6" y="82.8">D4</text>
<text x="103.5" y="80.3">Q3</text>
<text x="103.5" y="82.8">Q4</text>
<text x="110.1" y="79.2">9 A11</text>
<text x="110.1" y="81.7">12A12</text>
<text x="218.6" y="79.8">PC0</text>
<text x="218.6" y="82.3">PC1</text>
<text x="223.8" y="79.9">2</text>
<text x="223.8" y="82.5">3</text>
<text x="228.7" y="81.1">A</text>
<text x="228.7" y="83.6">B</text>
<text x="238.9" y="81.1">Y0</text>
<text x="238.9" y="83.6">Y1</text>
<text x="245.2" y="79.9">4</text>
<text x="245.2" y="82.5">5</text>
<text x="84.7" y="89.2">AD15</text>
<text x="84.7" y="84.1">AD13</text>
<text x="84.7" y="86.6">AD14</text>
<text x="87.5" y="84.2">14</text>
<text x="87.5" y="86.8">17</text>
<text x="87.5" y="89.3">18</text>
<text x="93.6" y="85.4">D5</text>
<text x="93.6" y="87.9">D6</text>
<text x="103.5" y="85.4">Q5</text>
<text x="103.5" y="87.9">Q6</text>
<text x="110.1" y="84.2">15A13</text>
<text x="110.1" y="86.8">16A14</text>
<text x="110.1" y="89.3">19A15</text>
<text x="223.8" y="87.5">1</text>
<text x="228.7" y="88.7">E</text>
<text x="238.9" y="86.1">Y2</text>
<text x="238.9" y="88.7">Y3</text>
<text x="245.2" y="85">6</text>
<text x="245.2" y="87.5">7</text>
<text x="88.6" y="94.4">1</text>
<text x="93.6" y="90.5">D7</text>
<text x="93.6" y="95.5">OE</text>
<text x="103.5" y="90.5">Q7</text>
<text x="227.2" y="92.6">74HC139</text>
<text x="87.5" y="96.9">11</text>
<text x="93.6" y="98.1">LE</text>
<text x="88.8" y="105.6">A0</text>
<text x="89.7" y="106.1">1</text>
<text x="92.2" y="102">74HC373</text>
<text x="148.7" y="107.7">CS</text>
<text x="154.9" y="107.6">3A1</text>
<text x="177.2" y="107.4">A023</text>
<text x="207.6" y="107.6">1</text>
<text x="217.3" y="107.7">AD1</text>
<text x="217.3" y="105.1">AD0</text>
<text x="220" y="105.3">34</text>
<text x="220" y="107.9">33</text>
<text x="226.2" y="106.5">D0</text>
<text x="245.1" y="106.5">PA0</text>
<text x="252.9" y="105.3">4</text>
<text x="252.9" y="107.9">3</text>
<text x="259.5" y="105.1">PA0</text>
<text x="259.5" y="107.7">PA1</text>
<text x="88.8" y="110.7">A4</text>
<text x="88.8" y="108.2">A3</text>
<text x="89.7" y="108.6">2</text>
<text x="89.7" y="111.2">8</text>
<text x="111.1" y="108.6">9</text>
<text x="115.4" y="113.5">A621</text>
<text x="115.4" y="111">A522</text>
<text x="118.2" y="108.6">23</text>
<text x="124.3" y="109.8">A</text>
<text x="124.3" y="112.3">B</text>
<text x="141" y="109.8">0</text>
<text x="141" y="112.3">1</text>
<text x="145.9" y="108.6">1</text>
<text x="145.9" y="111.2">2</text>
<text x="145.9" y="113.7">3</text>
<text x="154.9" y="110.2">4A2</text>
<text x="154.9" y="112.7">5A5</text>
<text x="176.4" y="110.2">6</text>
<text x="177.2" y="112.5">A621</text>
<text x="179.9" y="110.2">22</text>
<text x="186.1" y="108.8">A</text>
<text x="186.1" y="111.3">B</text>
<text x="186.1" y="113.8">C</text>
<text x="202.7" y="108.8">0</text>
<text x="202.7" y="111.3">1</text>
<text x="202.7" y="113.8">2</text>
<text x="207.6" y="109.9">CS2</text>
<text x="207.6" y="110.2">2</text>
<text x="207.6" y="112.7">3</text>
<text x="217.3" y="112.7">AD3</text>
<text x="217.3" y="110.2">AD2</text>
<text x="220" y="110.4">32</text>
<text x="220" y="112.9">31</text>
<text x="226.2" y="109">D1</text>
<text x="226.2" y="111.5">D2</text>
<text x="245.1" y="109">PA1</text>
<text x="245.1" y="111.5">PA2</text>
<text x="252.9" y="110.4">2</text>
<text x="252.9" y="112.9">1</text>
<text x="259.5" y="112.7">PA3</text>
<text x="259.5" y="110.2">PA2</text>
<text x="88.5" y="119.3">A9</text>
<text x="88.5" y="116.8">A8</text>
<text x="92.7" y="117.3">2</text>
<text x="92.7" y="119.8">3</text>
<text x="93.2" y="116.2">4075</text>
<text x="115.4" y="116">A720</text>
<text x="124.3" y="114.9">C</text>
<text x="124.3" y="117.4">D</text>
<text x="141" y="114.9">2</text>
<text x="141" y="117.4">3</text>
<text x="141" y="119.9">4</text>
<text x="145.9" y="116.2">4</text>
<text x="145.9" y="118.8">5</text>
<text x="158.4" y="117.7">4075</text>
<text x="177.2" y="115">A720</text>
<text x="186.1" y="116.4">D</text>
<text x="202.7" y="116.4">3</text>
<text x="202.7" y="118.9">4</text>
<text x="207.6" y="115.2">4</text>
<text x="207.6" y="117.8">5</text>
<text x="217.3" y="117.8">AD5</text>
<text x="217.3" y="115.3">AD4</text>
<text x="220" y="115.5">30</text>
<text x="220" y="118">29</text>
<text x="226.2" y="114.1">D3</text>
<text x="226.2" y="116.6">D4</text>
<text x="226.2" y="119.2">D5</text>
<text x="245.1" y="114.1">PA3</text>
<text x="245.1" y="116.6">PA4</text>
<text x="245.1" y="119.2">PA5</text>
<text x="252.9" y="115.5">40</text>
<text x="252.9" y="118">39</text>
<text x="259.5" y="117.8">PA5</text>
<text x="259.5" y="115.3">PA4</text>
<text x="33.1" y="120.4">AD8</text>
<text x="33.1" y="122.9">AD9</text>
<text x="33.1" y="125.4">AD10</text>
<text x="35.3" y="120.6">8</text>
<text x="35.3" y="123.1">7</text>
<text x="35.3" y="125.6">6</text>
<text x="40.3" y="121.7">D0</text>
<text x="40.3" y="124.2">D1</text>
<text x="51.2" y="124.2">GATE0</text>
<text x="52.8" y="121.7">CLK0</text>
<text x="61.8" y="120.6">9</text>
<text x="61.8" y="123.1">11</text>
<text x="61.8" y="125.6">10</text>
<text x="88.5" y="124.4">A11</text>
<text x="88.5" y="121.9">A10</text>
<text x="92.7" y="122.3">4</text>
<text x="92.7" y="124.9">5</text>
<text x="105.4" y="125.1">NOT</text>
<text x="118" y="123.7">IO</text>
<text x="118.2" y="121.3">18</text>
<text x="118.2" y="123.9">19</text>
<text x="124.3" y="122.5">E1</text>
<text x="124.3" y="125">E2</text>
<text x="141" y="122.5">5</text>
<text x="141" y="125">6</text>
<text x="145.9" y="121.3">6</text>
<text x="145.9" y="123.9">7</text>
<text x="151.5" y="123.9">A82</text>
<text x="177.2" y="122.6">IO 19</text>
<text x="179.9" y="120.3">18</text>
<text x="186.1" y="121.5">E1</text>
<text x="186.1" y="124">E2</text>
<text x="202.7" y="121.5">5</text>
<text x="202.7" y="124">6</text>
<text x="207.6" y="120.3">6</text>
<text x="207.6" y="122.9">7</text>
<text x="207.6" y="125.4">8</text>
<text x="217.3" y="122.9">AD7</text>
<text x="217.3" y="120.4">AD6</text>
<text x="220" y="120.6">28</text>
<text x="220" y="123.1">27</text>
<text x="226.2" y="121.7">D6</text>
<text x="226.2" y="124.2">D7</text>
<text x="245.1" y="121.7">PA6</text>
<text x="245.1" y="124.2">PA7</text>
<text x="252.9" y="120.6">38</text>
<text x="252.9" y="123.1">37</text>
<text x="259.5" y="122.9">PA7</text>
<text x="259.5" y="120.4">PA6</text>
<text x="33.1" y="128">AD11</text>
<text x="33.1" y="130.5">AD12</text>
<text x="35.3" y="128.2">5</text>
<text x="35.3" y="130.7">4</text>
<text x="40.3" y="126.8">D2</text>
<text x="40.3" y="129.3">D3</text>
<text x="40.3" y="131.9">D4</text>
<text x="52.5" y="126.8">OUT0</text>
<text x="52.8" y="131.9">CLK1</text>
<text x="61.8" y="130.7">15</text>
<text x="88.5" y="129.5">A12</text>
<text x="92.7" y="130">9</text>
<text x="114.2" y="127.4">13</text>
<text x="141" y="127.6">7</text>
<text x="141" y="130.1">8</text>
<text x="145.9" y="126.4">8</text>
<text x="145.9" y="128.9">9</text>
<text x="145.9" y="131.5">10</text>
<text x="151.5" y="131.5">A11</text>
<text x="151.5" y="129">A10</text>
<text x="151.5" y="126.4">A93</text>
<text x="153.7" y="129.2">4</text>
<text x="153.7" y="131.7">5</text>
<text x="166.8" y="126.6">NOT</text>
<text x="202.7" y="126.5">7</text>
<text x="202.7" y="129.1">8</text>
<text x="202.7" y="131.6">9</text>
<text x="207.6" y="127.9">9</text>
<text x="207.6" y="130.5">10</text>
<text x="217.3" y="130.5">WR36</text>
<text x="217.3" y="128">RD 5</text>
<text x="226.2" y="129.3">RD</text>
<text x="226.2" y="131.9">WR</text>
<text x="245.1" y="129.3">PB0</text>
<text x="245.1" y="131.9">PB1</text>
<text x="252.9" y="128.2">18</text>
<text x="252.9" y="130.7">19</text>
<text x="259.5" y="128">PB0</text>
<text x="259.5" y="130.5">PB1</text>
<text x="33.1" y="133.1">AD13</text>
<text x="33.1" y="135.6">AD14</text>
<text x="35.3" y="133.3">3</text>
<text x="35.3" y="135.8">2</text>
<text x="40.3" y="134.4">D5</text>
<text x="40.3" y="136.9">D6</text>
<text x="51.2" y="134.4">GATE1</text>
<text x="52.5" y="136.9">OUT1</text>
<text x="61.8" y="133.3">14</text>
<text x="61.8" y="135.8">13</text>
<text x="63.1" y="135.6">PC4</text>
<text x="88.5" y="137.1">A1512</text>
<text x="88.5" y="134.6">A1411</text>
<text x="88.5" y="132">A1310</text>
<text x="139.8" y="135.2">10</text>
<text x="139.8" y="137.7">11</text>
<text x="141" y="132.6">9</text>
<text x="145.9" y="134">11</text>
<text x="145.9" y="136.6">13</text>
<text x="151.5" y="136.6">A12</text>
<text x="153.7" y="136.8">9</text>
<text x="175.1" y="134.3">13</text>
<text x="201.5" y="134.2">10</text>
<text x="201.5" y="136.7">11</text>
<text x="207.6" y="133">11</text>
<text x="207.6" y="135.6">13</text>
<text x="217.3" y="135.6">A2</text>
<text x="217.3" y="133.1">A1</text>
<text x="221.2" y="133.3">9</text>
<text x="221.2" y="135.8">8</text>
<text x="226.2" y="134.4">A0</text>
<text x="226.2" y="136.9">A1</text>
<text x="245.1" y="134.4">PB2</text>
<text x="245.1" y="136.9">PB3</text>
<text x="252.9" y="133.3">20</text>
<text x="252.9" y="135.8">21</text>
<text x="259.5" y="133.1">PB2</text>
<text x="259.5" y="135.6">PB3</text>
<text x="33.1" y="138.1">AD15</text>
<text x="33.1" y="143.2">RD</text>
<text x="34.1" y="143.4">22</text>
<text x="35.3" y="138.3">1</text>
<text x="40.3" y="139.5">D7</text>
<text x="52.8" y="142">CLK2</text>
<text x="61.8" y="140.9">18</text>
<text x="61.8" y="143.4">16</text>
<text x="96.2" y="140.1">4068</text>
<text x="139.8" y="140.3">12</text>
<text x="139.8" y="142.8">13</text>
<text x="145.9" y="139.1">14</text>
<text x="145.9" y="141.6">15</text>
<text x="151.5" y="141.7">A14</text>
<text x="151.5" y="139.1">A13</text>
<text x="152.5" y="139.4">10</text>
<text x="152.5" y="141.9">11</text>
<text x="201.5" y="139.2">12</text>
<text x="201.5" y="141.8">13</text>
<text x="207.6" y="138.1">14</text>
<text x="207.6" y="140.6">15</text>
<text x="207.6" y="143.2">16</text>
<text x="217.3" y="143.2">CS 6</text>
<text x="220" y="138.3">35</text>
<text x="226.2" y="139.5">RESET</text>
<text x="245.1" y="139.5">PB4</text>
<text x="245.1" y="142">PB5</text>
<text x="252.9" y="138.3">22</text>
<text x="252.9" y="140.9">23</text>
<text x="252.9" y="143.4">24</text>
<text x="259.5" y="138.1">PB4</text>
<text x="259.5" y="140.7">PB5</text>
<text x="259.5" y="143.2">PB6</text>
<text x="33.1" y="145.8">WR</text>
<text x="34.1" y="146">23</text>
<text x="40.3" y="144.6">RD</text>
<text x="40.3" y="147.1">WR</text>
<text x="51.2" y="144.6">GATE2</text>
<text x="52.5" y="147.1">OUT2</text>
<text x="61.8" y="146">17</text>
<text x="65.7" y="145.8">PC5</text>
<text x="139.8" y="145.3">14</text>
<text x="139.8" y="147.9">15</text>
<text x="145.9" y="144.2">16</text>
<text x="145.9" y="146.7">17</text>
<text x="152.5" y="144.4">12A15</text>
<text x="157.1" y="146.9">4068</text>
<text x="201.5" y="144.3">14</text>
<text x="201.5" y="146.9">15</text>
<text x="207.6" y="145.7">17</text>
<text x="226.2" y="144.6">CS</text>
<text x="245.1" y="144.6">PB6</text>
<text x="245.1" y="147.1">PB7</text>
<text x="252.9" y="146">25</text>
<text x="259.5" y="145.8">PB7</text>
<text x="30.9" y="150.6">A3</text>
<text x="30.9" y="153.1">A4</text>
<text x="34.1" y="151">19</text>
<text x="34.1" y="153.6">20</text>
<text x="40.3" y="152.2">A0</text>
<text x="40.3" y="154.7">A1</text>
<text x="63.9" y="155.4">PC6</text>
<text x="122.9" y="151.8">74HC154</text>
<text x="184.6" y="150.7">74HC154</text>
<text x="245" y="152.2">PC0</text>
<text x="245" y="154.7">PC1</text>
<text x="252.9" y="151">14</text>
<text x="252.9" y="153.6">15</text>
<text x="259.5" y="150.8">PC0</text>
<text x="259.5" y="153.4">PC1</text>
<text x="259.5" y="155.9">PC2</text>
<text x="30.6" y="158.5">CS221</text>
<text x="40.3" y="159.8">CS</text>
<text x="70.1" y="161.2">SW-SPDT</text>
<text x="245" y="157.3">PC2</text>
<text x="245" y="159.8">PC3</text>
<text x="252.9" y="156.1">16</text>
<text x="252.9" y="158.7">17</text>
<text x="252.9" y="161.2">13</text>
<text x="259.5" y="158.5">PC3</text>
<text x="259.5" y="161">PC4</text>
<text x="38.8" y="163.7">8253A</text>
<text x="245" y="162.3">PC4</text>
<text x="245" y="164.9">PC5</text>
<text x="245" y="167.4">PC6</text>
<text x="252.9" y="163.7">12</text>
<text x="252.9" y="166.3">11</text>
<text x="259.5" y="163.5">PC5</text>
<text x="259.5" y="166.1">PC6</text>
<text x="245" y="170">PC7</text>
<text x="252.9" y="168.8">10</text>
<text x="259.5" y="168.6">PC7</text>
<text x="224.7" y="176.4">8255A</text>
</g>
<text font-size="2.1" fill="#0000c0" x="54.6" y="106.5">U9(CLK0)</text>
</svg>
